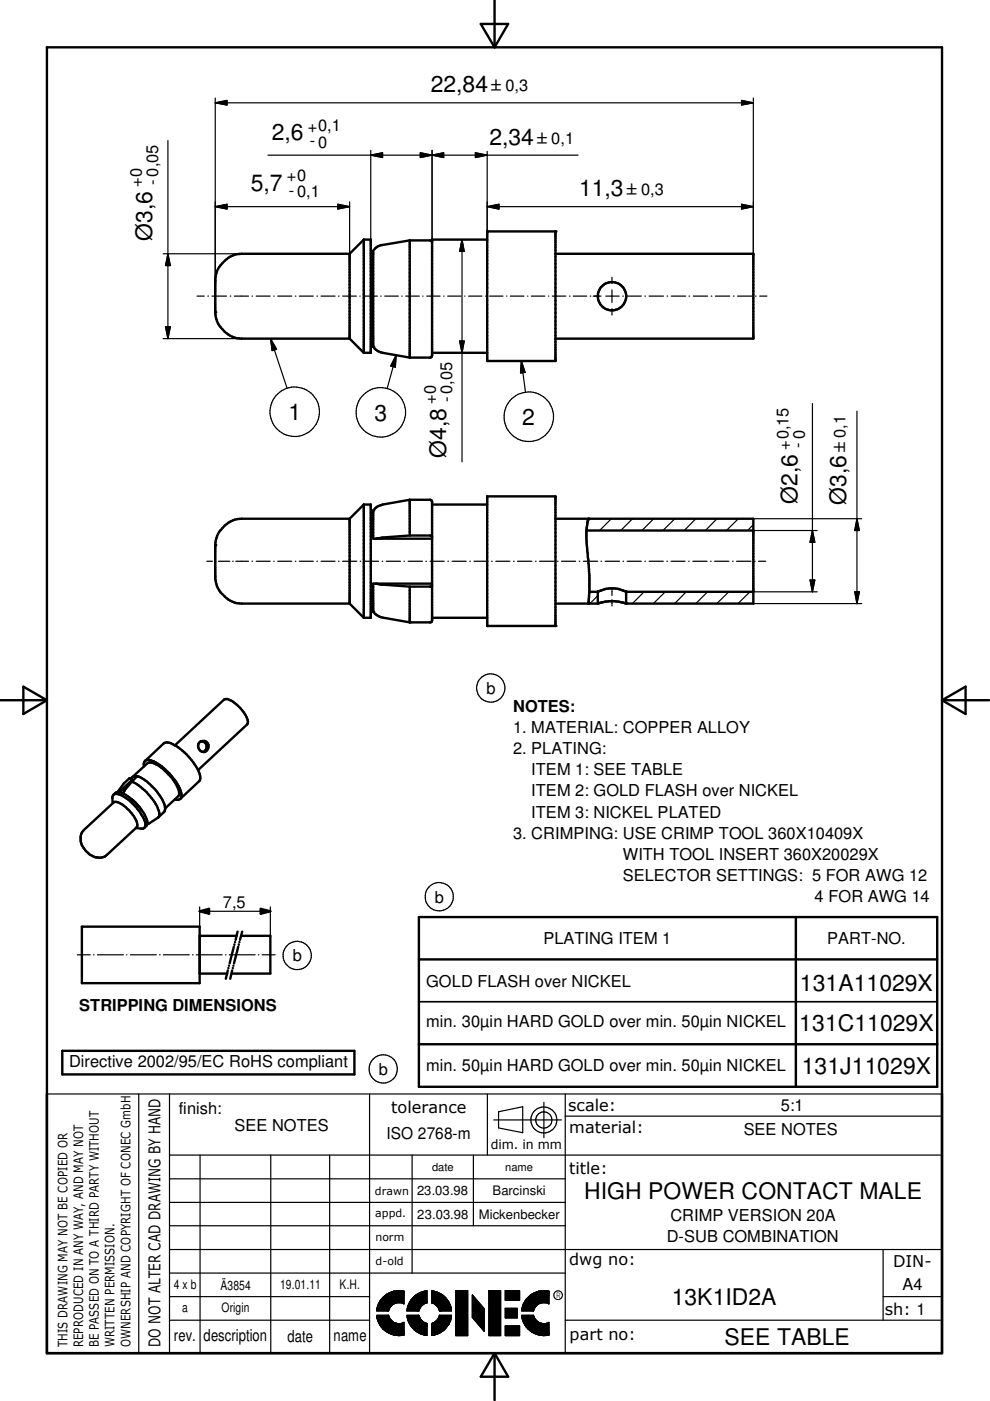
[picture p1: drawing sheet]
<svg xmlns="http://www.w3.org/2000/svg" width="210mm" height="297mm" viewBox="0 0 210 297" stroke-linecap="round" stroke-linejoin="round" font-family="sans-serif">
<g fill="none" stroke="#000" stroke-width=".51">
<path d="M9.9 10h189.8v276.9h-189.8zM101.9 5.1h5.8l-2.8 4.9zM104.9 0v10M74.1 53.8h-22.9a6 6 0 0 0-5.6 5.6v6.8a6 6 0 0 0 5.6 5.6h22.9M74.1 53.8v18M77.1 50.8h1.5v24h-1.5M77.1 50.8v24M77.1 50.8l-3 3M78.6 53.8h.5M86.9 51l-5.8 .9a2.53 2.53 0 0 0-2 1.3v20.3l.7 .7 1 .5 6.1 1.1M86.9 51h4.3l.4 .4M86.9 51v24.8"/>
<path d="M103.3 50.8h-11.7v24.6l-.2 .3-.2 .1h-4.3M103.3 49.1h14.5v27.4h-14.5zM117.8 53.8h41.9v18h-41.9M74.1 71.8l3 3M78.6 71.8h.5M91.6 74.8h11.7M74.1 110v18M74.1 110h-22.9a6 6 0 0 0-5.6 5.6v6.8a6 6 0 0 0 5.6 5.6h22.9M77.1 107h1.5v24h-1.5M77.1 107v24M77.1 107l-3 3M78.6 110h.5"/>
<path d="M86.9 106h4.3h.2l.2 .4v25.2l-.3 .4h-4.4M86.9 106v7.5M86.9 106l-5.8 1a3.3 3.3 0 0 0-2 1.2v6h12.5M86.9 113.5l-5.8 .5-1.3 .2M86.9 113.5h4.3l.4 .2M91.6 107h11.7M103.3 105.2h14.5v27.5h-14.5zM117.8 110h41.9v18l-27.1-.1-2.3-.4-2 .1-1.4 .3-9.1 .1M124.4 112.5h35.3M124.8 110l-.5 2.6 .1 2.5 .6 6.9v3.6l-.2 2.4M74.1 128l3 3M78.6 128h.5"/>
<path d="M79.8 123.7l1 .3 6.1 .4M86.9 124.4v7.6M91.6 123.7h-12.5v6l.4 .4 .9 .6 .7 .2 5.8 1.1M91.6 131h11.7M91.6 124.2l-.2 .2h-4.5M125 125.5h1.8l.6-.3a6.6 6.6 0 0 1 3.8-.3l1.6 .6M126.7 125.5v2.5M126.8 127.9v.1M132.8 125.5l-.1 2.4M132.8 125.5h26.9M0 148.5h9.9M5 145.6l4.9 2.9-4.9 2.9z"/>
<path d="M37.1 158l10.4-9.7a2.61 2.61 0 0 1 2.6 1 6.9 6.9 0 0 1 2.5 3.8l-.2 .5-10.4 9.7M42.2 157.5a1.16 1.16 0 0 1 1.5-.3 1.16 1.16 0 0 1 .4 1.5 1.16 1.16 0 0 1-1.4 .6 1.36 1.36 0 0 1-.5-1.8zM42.6 157.1a1.2 1.2 0 0 1 1.2 .9 1.2 1.2 0 0 1-.6 1.4M199.7 148.5h10M199.7 148.5l5-2.9v5.8zM17.8 176l6.3-5.9a2.53 2.53 0 0 1 2.5 1 6.1 6.1 0 0 1 2.5 4l-6.4 6.1a3.1 3.1 0 0 1-4.2-.5l-.3-.2a3.6 3.6 0 0 1-1.1-3.3l.3-.8zM23.9 170.3l-.1-1.1a1.43 1.43 0 0 1 1-1.2 1.43 1.43 0 0 1 1.5 .3l1.5 1.1 1.2 1.1M24.1 168.4a3.1 3.1 0 0 1 2.7 .9l2.3 2.1a5.4 5.4 0 0 1 1.7 3.9l-.4 .4-1.6-.1M26.2 168.1l-.1 .1M27.9 165.7l1.2-1.1 1.5 .7 2.3 2.1 1.6 2.4a2.36 2.36 0 0 1 .2 2.4l-1.2 1.2M27.9 169.5l1.4 1.4M27.9 165.7l-1.4 1.8-.3 .8"/>
<path d="M27.9 165.7a11.7 11.7 0 0 1 5.9 6.6 .99 .99 0 0 1-.4 1.1l-2.2 1.4M28 164.8l3.2-3a2.6 2.6 0 0 1 2.6 .7 10.2 10.2 0 0 1 4.2 5.5l-.1 .7-2.9 2.7M28 165.4l-.5-.4a10.1 10.1 0 0 0-2.6 2.9M28 165.4l-2.8 2.5M28 165.6l-2.6 2.4M28 165.4h.1M28 165.4l.1 .1M28.1 165.5l-.1 .1M29 164.7a.86 .86 0 0 0-1.2 .5M29.3 170.9a6.9 6.9 0 0 1 1.9 3.6l-.1 .5-.5 .5M29.3 170.9l.6 .7M29.9 171.6h.1"/>
<path d="M30.6 162.5a1.06 1.06 0 0 1 .4-1.3 1.06 1.06 0 0 1 1.3 .1 10.2 10.2 0 0 1 4 3.2l1 1.2a4.8 4.8 0 0 1 1.1 3.5l-.5 .3h-.8M30.8 161.3l3.9-3.7a2.17 2.17 0 0 1 2.3 .4 11.5 11.5 0 0 1 5.5 6.8l-.2 .7-4.1 3.9M17.4 196.5h24.9v11.9h-24.9zM42.3 198.4h7.9M42.3 193.2l2-.5v1zM49.8 199.7v.1M50.4 197.5l-.4 1.8M50.8 199.7v.1M51.1 198.4h6.2v8h-8.2M51.4 197.5l-.5 1.8M55.3 192.7l2 .5-2 .5zM88.8 194.4h109.9v36h-109.9z"/>
<path d="M168.7 194.4v36M42.3 206.4h5.9M48.3 205.7l-.4 1.8M48.4 205.2v.1M48.6 204.7v.1M49.2 205.7l-.4 1.8M49.4 205.2v.1M49.5 204.7v.1M49.6 200.7l-.9 3.6M49.7 200.2v.1M50.5 200.7l-.9 3.6M50.6 200.2v.1"/>
<path d="M88.8 203.4h109.9M13.2 222.8h61.9v5h-61.9zM88.8 221.4h109.9M104.9 286.9v10M104.9 286.9l2.8 5h-5.8z"/>
<circle cx="129.7" cy="62.8" r="3"/>
</g>
<g fill="#000">
<circle cx="103.3" cy="49.1" r=".25"/>
<circle cx="117.8" cy="49.1" r=".25"/>
<circle cx="45.6" cy="66.2" r=".25"/>
<circle cx="79.1" cy="73.5" r=".25"/>
<circle cx="45.6" cy="115.6" r=".25"/>
<circle cx="79.1" cy="108.2" r=".25"/>
<circle cx="124.8" cy="110" r=".25"/>
<circle cx="79.1" cy="129.7" r=".25"/>
<circle cx="86.9" cy="132" r=".25"/>
<circle cx="103.3" cy="132.7" r=".25"/>
<circle cx="117.8" cy="132.7" r=".25"/>
<circle cx="124.8" cy="127.9" r=".25"/>
<circle cx="132.8" cy="128" r=".25"/>
<circle cx="132.8" cy="125.5" r=".25"/>
</g>
<g fill="#000">
<path d="M45.6 21.8l2.5-.5v1zM78.6 32.9l2.5-.5v1zM89.1 32.4l2.5 .5-2.5 .5zM91.6 32.9l2.5-.5v1zM100.8 32.4l2.5 .5-2.5 .5zM157.2 21.3l2.5 .5-2.5 .5zM35.6 53.8l.5 2.5h-1zM45.6 43.8l2.5-.5v1zM71.6 43.3l2.5 .5-2.5 .5zM98 50.8l.4 2.5h-.9zM103.3 43.8l2.5-.5v1zM157.2 43.3l2.5 .5-2.5 .5z"/>
<path d="M35.1 69.3h1l-.5 2.5zM57.4 71.8l1.2 2.2-.9 .3zM84 75.3l-.2 2.6-1-.3zM97.5 72.3h.9l-.4 2.5zM110.5 76.5l.8 2.5-.9 .1zM172.3 112.5l.5 2.5h-1.1zM181.7 110l.5 2.5h-1zM171.7 123h1.1l-.5 2.5zM181.2 125.5h1l-.5 2.5zM42.3 193.2l2-.5v.5zM42.3 193.2h2v.5zM55.3 192.7l2 .5h-2z"/>
<path d="M55.3 193.2h2l-2 .5zM80.1 276.9l2.4 .8-2.5-.5zM80.1 276.9l2.4 .6v.2zM80.2 276.5l2.3 1-2.4-.6zM80.2 276.5l2.5 .7-.2 .3zM80.4 276.2l2.3 1-2.5-.7zM80.6 275.8l2.1 1.4-2.3-1zM80.6 275.8l2.2 1.2-.1 .2zM80.8 275.5l2 1.5-2.2-1.2zM80.8 275.5l2.2 1.4-.2 .1zM81 275.3l2 1.6-2.2-1.4zM81 275.3l2.1 1.4-.1 .2z"/>
<path d="M81 275.3l2.3 1.3-.2 .1zM81 275.3l2.7 1-.1 .1zM81.3 275l2.4 1.3-2.7-1zM81.3 275l.2-.2 2.2 1.5zM81.5 274.8l2.5 1.4-.3 .1zM81.5 274.8l.3-.3 2.2 1.7zM81.8 274.5l.3-.2 1.9 1.9zM82.1 274.3l.4-.1 1.5 2zM80 277.2l2.4 .7-2.5-.4zM79.9 279.3l2.5-.4-2.4 .7zM80 279.6l2.4-.7 .1 .2zM80 277.2l2.5 .5-.1 .2z"/>
<path d="M82.5 274.2l.3-.2 1.2 2.2zM80 279.6l2.5-.5-2.4 .9zM80.1 280l2.4-.9v.3zM80.1 280l2.4-.6-2.3 .9zM80.2 280.3l2.3-.9-2.1 1.2zM80.4 280.6l2.1-1.2 .2 .2zM80.4 280.6l2.3-1-2.1 1.3zM80.6 280.9l2.1-1.3 .1 .2zM82.8 274l.3-.1 .9 2.3zM80.6 280.9l2.2-1.1-2 1.5zM80.8 281.3l2-1.5 .2 .2zM80.8 281.3l2.2-1.3-2 1.5z"/>
<path d="M81 281.5l2-1.5-1.7 1.8zM83 280l.1 .1-1.8 1.7zM83.1 273.9l.4-.1 .5 2.4zM81 275.3l2.6 1.1-.3 .2zM83.5 273.8l.7 2.4h-.2zM83.5 273.8l.3-.1 .4 2.5zM84.9 273.7h.4l-.6 2.5zM85.3 273.7l-.3 2.5h-.3zM85.3 273.7l.3 .1-.6 2.4zM85.6 273.8l-.4 2.4h-.2zM86.4 279.5l2.4-.6 .1 .2zM86.4 279.2l2.4-.3-2.4 .6z"/>
<path d="M86.4 279.5l2.5-.4-2.4 .8zM86.7 276.4l2.3 1.1-2.4-.9zM86.7 276.4l2.4 .8-.1 .3zM86.9 276.1l2.2 1.1-2.4-.8zM87 275.8l2.1 1.4-2.2-1.1zM87 275.8l2.2 1.3-.1 .1zM87.2 275.5l2 1.6-2.2-1.3zM87.2 275.5l2.1 1.4-.1 .2zM87.4 275.3l1.9 1.6-2.1-1.4zM87.7 275l1.6 1.9-1.9-1.6zM87.7 275l1.8 1.7-.2 .2zM87.9 274.8l1.6 1.9-1.8-1.7z"/>
<path d="M87.9 274.8l1.8 1.8-.2 .1zM87.9 274.8l.2-.2 1.6 2zM88.1 274.6l.3-.2 1.3 2.2zM88.4 274.4l1.5 2.1-.2 .1zM88.4 274.4l.3-.1 1.2 2.2zM88.7 274.3l1.4 2.1-.2 .1zM88.7 274.3l.3-.1 1.1 2.2zM86.4 277.2l2.4 .7-2.4-.3zM86.4 277.2l2.5 .5-.1 .2zM86.6 276.6l2.3 1.1-2.4-.8zM86.5 276.9l2.4 .8-2.5-.5zM86.6 276.6l2.4 .9-.1 .2z"/>
<path d="M89 274.2l.3-.2 .8 2.4zM89.3 274l1 2.3-.2 .1zM89.3 274l.3-.1 .7 2.4zM89.6 273.9l.9 2.3-.2 .1zM89.6 273.9l.3-.1 .6 2.4zM89.9 273.8l.3-.1 .3 2.5zM91.8 273.7l.4 .1-.7 2.4zM92.5 273.9l.3 .1-1.1 2.3zM92.2 273.8l.3 .1-.8 2.4zM92.2 273.8l-.5 2.5-.2-.1zM92.8 274l.2 .2-1.1 2.2zM92.8 274l-.9 2.4-.2-.1z"/>
<path d="M93.3 274.3l.3 .1-1.4 2.1zM93 274.2l.3 .1-1.1 2.2zM93 274.2l-.8 2.3-.3-.1zM93.6 274.4l.3 .2-1.6 2zM93.6 274.4l-1.3 2.2-.1-.1zM94.1 274.8l.3 .2-1.9 1.7zM93.9 274.6l.2 .2-1.6 1.9zM93.9 274.6l-1.4 2.1-.2-.1zM92.7 276.9l1.9-1.6 .2 .2zM94.4 275l.2 .3-1.9 1.6zM92.5 276.7l1.9-1.7-1.7 1.9zM92.8 277.1l2-1.6 .2 .3z"/>
<path d="M92.7 276.9l2.1-1.4-2 1.6zM92.9 277.2l2.3-1.1 .1 .3zM92.9 277.2l2.1-1.4 .2 .3zM92.8 277.1l2.2-1.3-2.1 1.4zM93 277.5l2.3-1.1 .1 .2zM92.9 277.2l2.4-.8-2.3 1.1zM93.2 278.9l2.3 1-2.4-.8zM93.1 277.7l2.4-.8 .1 .3zM93.1 277.7l2.3-1.1 .1 .3zM93 277.5l2.4-.9-2.3 1.1zM93.2 278.9l2.4 .6-.1 .4zM93.2 278.9l2.5 .3-.1 .3z"/>
<path d="M93.2 277.9l2.4-.7 .1 .4zM93.1 277.7l2.5-.5-2.4 .7zM93.1 279.1l2.4 .8-.1 .3zM96.6 273.6h2.5v9.6zM100.2 274.6l2.5 2.9-2.5 1.8zM103.7 273.6h2.4v9.6zM107.1 273.6l3.1 2.1h-3.1zM107.1 273.6h3.1v2.1zM107.1 277.4l2.5 2h-2.5zM107.1 277.4h2.5v2zM111.8 275.3l1.9 1.6-2.2-1.4zM111.8 275.3l2.1 1.4-.2 .2z"/>
<path d="M111.8 275.3l2.2 1.3-.1 .1zM111.8 275.3l2.7 1-.2 .1zM111.8 275.3l2.9 .9-.2 .1zM112.3 274.8l.3-.3 2.1 1.7zM110.7 279.3l2.4-.4-2.4 .7zM110.7 279.6l2.4-.7 .1 .2zM110.7 277.2l2.4 .7-2.4-.4zM110.7 279.6l2.5-.5-2.4 .9zM110.8 280l2.4-.9 .1 .3zM110.8 276.9l2.4 .8-2.5-.5zM110.7 277.2l2.5 .5-.1 .2zM110.8 280l2.5-.6-2.3 .9z"/>
<path d="M111 280.3l2.3-.9-2.2 1.2zM111.1 280.6l2.2-1.2 .1 .2zM111 276.5l2.3 1-2.5-.6zM110.8 276.9l2.5 .6-.1 .2zM111.1 280.6l2.3-1-2.1 1.3zM111.3 280.9l2.1-1.3 .1 .2zM111.3 275.8l2.1 1.4-2.3-1zM111.1 276.2l2.3 1-2.4-.7zM111 276.5l2.4 .7-.1 .3zM113.2 274.2l.3-.2 1.2 2.2zM111.3 280.9l2.2-1.1-2 1.5zM111.5 281.3l2-1.5 .2 .2z"/>
<path d="M111.5 275.5l2 1.5-2.2-1.2zM111.3 275.8l2.2 1.2-.1 .2zM111.5 281.3l2.2-1.3-1.9 1.5zM111.8 281.5l1.9-1.5-1.7 1.8zM113.7 280l.2 .1-1.9 1.7zM111.5 275.5l2.2 1.4-.2 .1zM111.8 275.3l2.5 1.1-.3 .2zM113.9 273.9l.3-.1 .5 2.4zM113.5 274l.4-.1 .8 2.3zM112.9 274.3l.3-.1 1.5 2zM112.6 274.5l.3-.2 1.8 1.9zM112 275l.3-.2 2.4 1.4z"/>
<path d="M111.8 275.3l.2-.3 2.7 1.2zM114.2 273.8l.4-.1 .4 2.5zM114.2 273.8l.8 2.4h-.3zM115.7 273.7h.3l-.6 2.5zM116 273.7l.4 .1-.7 2.4zM116 273.7l-.3 2.5h-.3zM116.4 273.8l-.5 2.4h-.2zM116.4 273.8l-.2 2.5-.3-.1zM81.3 281.8l1.8-1.7-1.6 1.9zM83.1 280.1l.2 .2-1.8 1.7zM81.5 282l1.8-1.7-1.5 2zM83.3 280.3l.3 .1-1.8 1.9z"/>
<path d="M83.6 280.4l-1.5 2-.3-.1zM83.6 280.4l-1.1 2.3-.4-.3zM83.6 280.4l.1 .1-1.2 2.2zM83.7 280.5l-.9 2.3-.3-.1zM83.7 280.5l.3 .1-1.2 2.2zM84 280.6l-.9 2.3-.3-.1zM84 280.6l-.5 2.4-.4-.1zM84 280.6h.2l-.7 2.4zM84.2 280.6l-.4 2.5-.3-.1zM84.7 280.7l.6 2.4-.4 .1zM84.7 280.7l.3-.1 .3 2.5zM85 280.6l.6 2.4-.3 .1z"/>
<path d="M85 280.6l.2-.1 .4 2.5zM86.6 280.2l2.3-1.1 .1 .3zM86.5 279.9l2.4-.8-2.3 1.1zM86.7 280.5l2.3-1.1 .1 .1zM86.6 280.2l2.4-.8-2.3 1.1zM86.7 280.5l2.4-1-2.2 1.3zM87 281l2.1-1.5 .1 .2zM86.9 280.8l2.2-1.3-2.1 1.5zM87.2 281.3l2-1.6 .1 .2zM87 281l2.2-1.3-2 1.6zM87.2 281.3l2.1-1.4-1.9 1.6zM89.3 279.9l.2 .2-1.8 1.7z"/>
<path d="M87.4 281.5l1.9-1.6-1.6 1.9zM87.7 281.8l1.8-1.7-1.6 1.9zM89.5 280.1l.2 .1-1.6 2zM89.5 280.1l-1.4 2.1-.2-.2zM89.7 280.2l.2 .2-1.5 2zM89.7 280.2l-1.3 2.2-.3-.2zM89.9 280.4l-1.2 2.1-.3-.1zM89.9 280.4l.2 .1-1.1 2.2zM89.9 280.4l-.9 2.3-.3-.2zM90.1 280.5h.2l-1 2.3zM90.1 280.5l-.8 2.3-.3-.1zM90.3 280.5l-.7 2.4-.3-.1z"/>
<path d="M90.3 280.5l.2 .1-.6 2.4zM90.3 280.5l-.4 2.5-.3-.1zM90.5 280.6l-.3 2.5-.3-.1zM91.5 280.6l.2-.1 .5 2.5zM91.5 280.6l.7 2.4-.4 .1zM91.7 280.5l.8 2.4-.3 .1zM91.7 280.5h.2l.9 2.3zM91.7 280.5l1.1 2.3-.3 .1zM91.9 280.5l.3-.1 .8 2.3zM91.9 280.5l1.1 2.2-.2 .1zM92.2 280.4l1.1 2.1-.3 .2zM92.2 280.4l.1-.2 1.3 2.2z"/>
<path d="M92.2 280.4l1.4 2-.3 .1zM92.3 280.2l.2-.1 1.4 2.1zM92.3 280.2l1.6 2-.3 .2zM92.5 280.1l1.6 1.9-.2 .2zM92.7 279.9l1.7 1.9-1.9-1.7zM92.5 280.1l1.9 1.7-.3 .2zM92.8 279.7l1.8 1.8-1.9-1.6zM92.7 279.9l1.9 1.6-.2 .3zM92.8 279.7l2 1.6-.2 .2zM92.9 279.5l2.1 1.5-2.2-1.3zM92.8 279.7l2.2 1.3-.2 .3zM93 279.4l2.2 1.4-2.3-1.3z"/>
<path d="M92.9 279.5l2.3 1.3-.2 .2zM93 279.4l2.3 1.1-.1 .3zM93.1 279.1l2.3 1.1-2.4-.8zM93 279.4l2.4 .8-.1 .3zM96.6 273.6l2.5 9.6h-2.5zM100.2 279.3l2.5-1.8v4.7zM103.7 273.6l2.4 9.6h-2.4zM107.1 281.1l3.1 2.1h-3.1zM107.1 281.1h3.1v2.1zM112 281.8l1.9-1.7-1.6 1.9zM113.9 280.1l.1 .2-1.7 1.7zM112.3 282l1.7-1.7-1.4 2z"/>
<path d="M114 280.3l.3 .1-1.7 1.9zM114.3 280.4l-1.4 2-.3-.1zM114.3 280.4l-1.1 2.3-.3-.3zM114.3 280.4l.2 .1-1.3 2.2zM114.5 280.5l-1 2.3-.3-.1zM114.5 280.5l.2 .1-1.2 2.2zM114.7 280.6l-.8 2.3-.4-.1zM114.7 280.6l-.5 2.4-.3-.1zM114.7 280.6h.3l-.8 2.4zM115 280.6l-.4 2.5-.4-.1zM115.4 280.7l.6 2.4-.3 .1zM115.4 280.7l.3-.1 .3 2.5z"/>
<path d="M115.7 280.6l.7 2.4-.4 .1zM115.7 280.6l.2-.1 .5 2.5zM115.9 280.5h.3l.2 2.5z"/>
</g>
<g fill="none" stroke="#000" stroke-width=".25">
<path d="M35.6 29.8v42M45.6 21.8l2.5-.5v1zM45.6 20.8v38.6M45.6 21.8h114.1M56.8 32.9h65.8M78.6 32.9l2.5-.5v1zM78.6 31.9v18.9M89.1 32.4l2.5 .5-2.5 .5zM91.6 32.9l2.5-.5v1zM91.6 31.9v19.5M100.8 32.4l2.5 .5-2.5 .5zM103.3 32.1v17"/>
<path d="M157.2 21.3l2.5 .5-2.5 .5zM159.7 20.8v33M34.6 53.8h16.6M35.6 53.8l.5 2.5h-1zM45.6 43.8l2.5-.5v1zM45.6 43.8h28.5M71.6 43.3l2.5 .5-2.5 .5zM74.1 42.8v11M98 50.8l.4 2.5h-.9zM98 50.8v47.1M103.3 43.8l2.5-.5v1zM103.3 43.8h56.4"/>
<path d="M129.8 58.8v1.3M157.2 43.3l2.5 .5-2.5 .5zM34.6 71.8h16.6M35.1 69.3h1l-.5 2.5zM41.8 62.8h1.5M44.1 62.8h.1M45 62.8h3M48.8 62.8h.1M49.7 62.8h3M53.4 62.8h.2M54.3 62.8h3M57.4 71.8l1.2 2.2-.9 .3z"/>
<path d="M57.4 71.8l3.5 10.5M58 62.8h.1M58.9 62.8h2.9M62.6 62.8h.1M63.5 62.8h2.9M67.2 62.8h.1M68.1 62.8h2.9M71.8 62.8h.1M72.6 62.8h3M76.3 62.8h.1M77.1 62.8h2.9M80.7 62.8h.1"/>
<path d="M81.6 62.8h2.9M84 75.3l-.2 2.6-1-.3zM84 75.3l-1.9 7.1M85.2 62.8h.1M86 62.8h2.9M89.6 62.8h.1M90.5 62.8h2.8M94.1 62.8h.1M94.9 62.8h2.8M97.5 72.3h.9l-.4 2.5zM98.5 62.8h.1M99.4 62.8h2.8"/>
<path d="M103 62.8h.1M103.8 62.8h2.8M107.4 62.8h.1M108.2 62.8h2.9M110.5 76.5l.8 2.5-.9 .1zM110.5 76.5l.9 6.7M111.8 62.8h.1M112.6 62.8h2.9M116.3 62.8h.1M117.1 62.8h2.9M120.7 62.8h.2M121.5 62.8h2.9"/>
<path d="M125.1 62.8h.2M125.8 62.8h1.6M128.4 62.8h2.9M129.8 61.5v2.6M129.8 65.4v1.4M132 62.8h.2M132.9 62.8h3.1M136.7 62.8h.2M137.6 62.8h3.1M141.4 62.8h.2M142.3 62.8h3.1M146.1 62.8h.1"/>
<path d="M147 62.8h3M150.8 62.8h.1M151.7 62.8h3M155.5 62.8h.1M156.4 62.8h3M160.2 62.8h.1M161.1 62.8h1.5M172.3 85.6v39.9M181.7 87.2v40.8M43.9 119h1.1M45.6 119h.2M46.3 119h2.4"/>
<path d="M49.3 119h.1M50 119h2.7M53.4 119h.2M54.3 119h3M58 119h.1M58.9 119h2.9M62.6 119h.1M63.5 119h2.9M67.2 119h.1M68.1 119h2.9M71.8 119h.1M72.6 119h3"/>
<path d="M76.4 119h.1M77.3 119h3M81 119h.2M81.9 119h3M85.6 119h.2M86.5 119h3.1M90.3 119h.1M91.2 119h3M95 119h.1M95.8 119h3M99.6 119h.1M100.5 119h3"/>
<path d="M104.2 119h.2M105.1 119h3M108.9 119h.1M109.7 119h3.1M113.5 119h.2M114.4 119h3M118.2 119h.1M119 119h3M122.8 119h.1M123.7 119h3M125.1 110l-.5 .5M127.4 119h.2"/>
<path d="M128.3 119h3.1M129.6 110l-2.5 2.5M132.1 119h.1M133 119h3M134.1 110l-2.5 2.5M136.7 119h.2M137.6 119h3M138.6 110l-2.5 2.5M141.4 119h.1M142.3 119h2.9M143.1 110l-2.6 2.5M146 119h.1"/>
<path d="M146.9 119h3M147.5 110l-2.4 2.5M150.7 119h.1M151.5 119h3.1M152 110l-2.4 2.5M155.3 119h.1M156.2 119h3M156.5 110l-2.5 2.5M159.7 111.3l-1.2 1.2M159.7 112.5h13.6M159.7 110h23M160 119h.1"/>
<path d="M160.8 119h1.5M172.3 112.5l.5 2.5h-1.1zM181.7 110l.5 2.5h-1zM126.7 126.3l-1.6 1.7M129.8 125v.1M129.8 125.3v1M129.8 127.1v1M129.8 128.3v.2M136.6 125.5l-2.5 2.5M141.1 125.5l-2.6 2.5M145.5 125.5l-2.5 2.5M150 125.5l-2.5 2.5"/>
<path d="M154.5 125.5l-2.5 2.5M159 125.5l-2.5 2.5M159.7 125.5h13.6M159.7 128h23M171.7 123h1.1l-.5 2.5zM181.2 125.5h1l-.5 2.5zM42.3 193.2l2-.5v.5zM42.3 193.2h2v.5zM42.3 193.2h15M42.3 192.3v4.2M55.3 192.7l2 .5h-2zM55.3 193.2h2l-2 .5z"/>
<path d="M57.3 192.3v6.1M16.4 202.4h2.7M19.8 202.4h.1M20.7 202.4h5.5M26.8 202.4h.1M27.6 202.4h5.5M33.8 202.4h.2M34.6 202.4h5.5M40.8 202.4h.1M41.6 202.4h5.5M47.8 202.4h.1M48.6 202.4h5.5"/>
<path d="M54.8 202.4h.1M55.6 202.4h2.7M9.9 231.9h189.8M29.4 231.9v55M35.9 231.9v55M78.4 231.9v55M103.3 231.9v13M104.7 237.4h14.3M105.7 235.7l5.1-1v5.5l-5.1-1.1zM115.3 233.7v7.5M119.8 236.6h79.9M119.8 231.9v55"/>
<path d="M35.9 244.9h163.8M35.9 259.9h83.9M35.9 254.9h83.9M35.9 249.9h83.9M42.4 244.9v42M57.4 244.9v42M69.9 244.9v42M87.4 244.9v25M100.4 244.9v15M35.9 279.9h42.5M35.9 269.9h83.9M35.9 264.9h163.8"/>
<path d="M35.9 274.9h42.5M79.9 278.9h2.5l-2.5 .4zM79.9 277.5l2.5 .4h-2.5zM79.9 279.3l2.5-.4-2.4 .7zM80 277.2l2.5 .5-.1 .2zM80 277.2l2.4 .7-2.5-.4zM80 279.6l2.4-.7 .1 .2zM80 279.6l2.5-.5-2.4 .9zM80.1 276.9l2.4 .8-2.5-.5zM80.1 276.9l2.4 .6v.2zM80.1 280l2.4-.9v.3zM80.1 280l2.4-.6-2.3 .9z"/>
<path d="M80.2 276.5l2.3 1-2.4-.6zM80.2 276.5l2.5 .7-.2 .3zM80.4 276.2l2.3 1-2.5-.7zM80.6 275.8l2.1 1.4-2.3-1zM80.6 275.8l2.2 1.2-.1 .2zM80.8 275.5l2 1.5-2.2-1.2zM80.8 275.5l2.2 1.4-.2 .1zM81 275.3l2 1.6-2.2-1.4zM81 275.3l2.1 1.4-.1 .2zM81 275.3l2.3 1.3-.2 .1zM81 275.3l2.6 1.1-.3 .2zM81 275.3l2.7 1-.1 .1z"/>
<path d="M81 275.3l.3-.3 2.4 1.3zM81.5 274.8l2.2 1.5-2.4-1.3zM81.5 274.8l2.5 1.4-.3 .1zM81.5 274.8l.3-.3 2.2 1.7zM81.8 274.5l.3-.2 1.9 1.9zM82.1 274.3l.4-.1 1.5 2zM82.5 274.2l.3-.2 1.2 2.2zM82.8 274l.3-.1 .9 2.3zM83 280l.1 .1-1.8 1.7zM83.1 273.9l.4-.1 .5 2.4zM83.5 273.8l.7 2.4h-.2zM83.5 273.8l.3-.1 .4 2.5z"/>
<path d="M83.8 273.7h.4v2.5zM84.2 273.7l.3 2.5h-.3zM84.2 273.7l.4-.1-.1 2.6zM84.3 273.7v2.5M84.6 273.6v2.6M84.6 273.6l.1 2.6h-.2zM84.6 273.6l.3 .1-.2 2.5zM84.6 273.6l1 .2v2.6l-.6-.2h-.7M84.6 273.6a4.7 4.7 0 0 0-4.7 4.3h2.5a2.18 2.18 0 0 1 1.9-1.7M84.9 273.7h.4l-.6 2.5zM85.3 273.7l-.3 2.5h-.3zM85.3 273.7l.3 .1-.6 2.4z"/>
<path d="M85.6 273.8l-.4 2.4h-.2zM85.6 273.8l-.2 2.5-.2-.1zM85.6 273.8v2.6l-.2-.1zM86.3 278.9h2.5l-2.4 .3zM86.3 278.9h2.5l.5 1 .5 .4 .7 .3v2.5a4.8 4.8 0 0 1-4.2-4.2zM86.4 277.6l2.4 .3h-2.5zM86.4 279.2l2.4-.3-2.4 .6zM86.4 277.2l2.5 .5-.1 .2zM86.4 277.2l2.4 .7-2.4-.3zM86.4 279.5l2.5-.4-2.4 .8zM86.4 279.5l2.4-.6 .1 .2zM86.5 276.9l2.4 .8-2.5-.5z"/>
<path d="M86.5 279.9l2.4-.8-2.3 1.1zM86.6 276.6l2.4 .9-.1 .2zM86.6 276.6l2.3 1.1-2.4-.8zM86.7 276.4l2.3 1.1-2.4-.9zM86.7 276.4l2.4 .8-.1 .3zM86.9 276.1l2.2 1.1-2.4-.8zM87 275.8l2.1 1.4-2.2-1.1zM87 275.8l2.2 1.3-.1 .1zM87.2 275.5l2 1.6-2.2-1.3zM87.2 275.5l2.1 1.4-.1 .2zM87.4 275.3l1.9 1.6-2.1-1.4zM87.4 275.3l.3-.3 1.6 1.9z"/>
<path d="M87.5 275.2l1.1-.9 1.9-.6v2.5l-.9 .5-.5 .5-.3 .7h-2.5l.4-1.4zM87.7 275l1.8 1.7-.2 .2zM87.9 274.8l1.6 1.9-1.8-1.7zM87.9 274.8l1.8 1.8-.2 .1zM87.9 274.8l.2-.2 1.6 2zM88.1 274.6l.3-.2 1.3 2.2zM88.4 274.4l1.5 2.1-.2 .1zM88.4 274.4l.3-.1 1.2 2.2zM88.7 274.3l1.4 2.1-.2 .1zM88.7 274.3l.3-.1 1.1 2.2zM89 274.2l.3-.2 .8 2.4zM89.3 274l1 2.3-.2 .1z"/>
<path d="M89.3 274l.3-.1 .7 2.4zM89.3 279.9l.2 .2-1.8 1.7zM89.6 273.9l.9 2.3-.2 .1zM89.6 273.9l.3-.1 .6 2.4zM89.9 273.8l.3-.1 .3 2.5zM90.2 273.7h.3v2.5zM91.5 273.7h.3l-.3 2.5zM91.5 273.7a4.7 4.7 0 0 1 4.2 4.2h-2.5l-.5-1-.5-.4-.7-.3zM91.8 273.7l.4 .1-.7 2.4zM92.2 273.8l.3 .1-.8 2.4zM92.2 273.8l-.5 2.5-.2-.1zM92.5 273.9l.3 .1-1.1 2.3z"/>
<path d="M92.5 276.7l1.9-1.7-1.7 1.9zM92.7 279.9l1.9 1.6-.2 .3zM92.7 276.9l2.1-1.4-2 1.6zM92.7 276.9l1.9-1.6 .2 .2zM92.8 274l.2 .2-1.1 2.2zM92.8 274l-.9 2.4-.2-.1zM92.8 279.7l2.2 1.3-.2 .3zM92.8 279.7l2 1.6-.2 .2zM92.8 279.7l1.8 1.8-1.9-1.6zM92.8 277.1l2.2-1.3-2.1 1.4zM92.8 277.1l2-1.6 .2 .3zM92.9 279.5l2.3 1.3-.2 .2z"/>
<path d="M92.9 279.5l2.1 1.5-2.2-1.3zM92.9 277.2l2.4-.8-2.3 1.1zM92.9 277.2l2.3-1.1 .1 .3zM92.9 277.2l2.1-1.4 .2 .3zM93 279.4l2.4 .8-.1 .3zM93 279.4l2.3 1.1-.1 .3zM93 279.4l2.2 1.4-2.3-1.3zM93 277.5l2.4-.9-2.3 1.1zM93 277.5l2.3-1.1 .1 .2zM93 274.2l.3 .1-1.1 2.2zM93 274.2l-.8 2.3-.3-.1zM93.1 279.1l2.4 .8-.1 .3z"/>
<path d="M93.1 279.1l2.3 1.1-2.4-.8zM93.1 277.7l2.5-.5-2.4 .7zM93.1 277.7l2.4-.8 .1 .3zM93.1 277.7l2.3-1.1 .1 .3zM93.2 278.9l2.3 1-2.4-.8zM93.2 278.9l2.4 .6-.1 .4zM93.2 278.9l2.5 .3-.1 .3zM93.2 278.9h2.5v.3zM93.2 277.9l2.5-.3v.3zM93.2 277.9l2.4-.7 .1 .4zM93.2 278.9h2.5a4.7 4.7 0 0 1-4.2 4.2v-2.5l1.2-.7zM93.3 274.3l.3 .1-1.4 2.1z"/>
<path d="M93.6 274.4l.3 .2-1.6 2zM93.6 274.4l-1.3 2.2-.1-.1zM93.9 274.6l.2 .2-1.6 1.9zM93.9 274.6l-1.4 2.1-.2-.1zM94.1 274.8l.3 .2-1.9 1.7zM94.4 275l.2 .3-1.9 1.6zM96.6 273.6l2.5 9.6h-2.5zM96.6 273.6h2.5v9.6zM96.6 273.6h2.5v9.6h-2.5zM100.2 279.3l2.5-1.8v4.7zM100.2 274.6l2.5 2.9-2.5 1.8zM100.2 274.6l2.5 2.9v4.7l-2.5-2.9z"/>
<path d="M103.7 273.6l2.4 9.6h-2.4zM103.7 273.6h2.4v9.6zM103.7 273.6h2.4v9.6h-2.4zM107.1 273.6l3.1 2.1h-3.1zM107.1 273.6h3.1v2.1zM107.1 277.4l2.5 2h-2.5zM107.1 277.4h2.5v2zM107.1 273.6h3.1v2.1h-3.1zM107.1 277.4h2.5v2h-2.5zM110.6 278.9h2.5l-2.4 .4zM110.7 279.3l2.4-.4-2.4 .7zM110.7 277.5l2.4 .4h-2.5z"/>
<path d="M110.7 279.6l2.4-.7 .1 .2zM110.7 279.6l2.5-.5-2.4 .9zM110.7 277.2l2.5 .5-.1 .2zM110.7 277.2l2.4 .7-2.4-.4zM110.8 280l2.4-.9 .1 .3zM110.8 280l2.5-.6-2.3 .9zM110.8 276.9l2.5 .6-.1 .2zM110.8 276.9l2.4 .8-2.5-.5zM111 276.5l2.4 .7-.1 .3zM111 276.5l2.3 1-2.5-.6zM111.1 276.2l2.3 1-2.4-.7zM111.3 275.8l2.2 1.2-.1 .2z"/>
<path d="M111.3 275.8l2.1 1.4-2.3-1zM111.5 275.5l2.2 1.4-.2 .1zM111.5 275.5l2 1.5-2.2-1.2zM111.8 275.3l.2-.3 2.7 1.2zM111.8 275.3l1.9 1.6-2.2-1.4zM111.8 275.3l2.1 1.4-.2 .2zM111.8 275.3l2.2 1.3-.1 .1zM111.8 275.3l2.5 1.1-.3 .2zM111.8 275.3l2.7 1-.2 .1zM111.8 275.3l2.9 .9-.2 .1zM112.3 274.8l.3-.3 2.1 1.7zM112.3 274.8l2.4 1.4-2.7-1.2z"/>
<path d="M112.6 274.5l.3-.2 1.8 1.9zM112.9 274.3l.3-.1 1.5 2zM113.2 274.2l.3-.2 1.2 2.2zM113.5 274l.4-.1 .8 2.3zM113.7 280l.2 .1-1.9 1.7zM113.9 273.9l.3-.1 .5 2.4zM114.2 273.8l.4-.1 .4 2.5zM114.2 273.8l.8 2.4h-.3zM114.6 273.7h.3l.1 2.5zM114.9 273.7l.4-.1-.1 2.6zM114.9 273.7l.3 2.5h-.2zM115.1 273.7v2.5"/>
<path d="M115.3 273.6l.4 .1-.3 2.5zM115.3 273.6l.1 2.6h-.2zM115.3 273.6v2.6M115.3 273.6l1.1 .2v2.6l-.7-.2h-.6M115.3 273.6a4.7 4.7 0 0 0-4.7 4.3h2.5a2.22 2.22 0 0 1 2-1.7M115.7 273.7h.3l-.6 2.5zM116 273.7l.4 .1-.7 2.4zM116 273.7l-.3 2.5h-.3zM116.4 273.8v2.6l-.2-.1zM116.4 273.8l-.2 2.5-.3-.1zM116.4 273.8l-.5 2.4h-.2zM119.8 279.9h79.6"/>
<path d="M187.2 264.9v15M187.2 274.9h12.2M80.2 280.3l2.3-.9-2.1 1.2zM80.4 280.6l2.1-1.2 .2 .2zM80.4 280.6l2.3-1-2.1 1.3zM80.6 280.9l2.1-1.3 .1 .2zM80.6 280.9l2.2-1.1-2 1.5zM80.8 281.3l2-1.5 .2 .2zM80.8 281.3l2.2-1.3-2 1.5zM81 281.5l2-1.5-1.7 1.8zM81.3 281.8l1.8-1.7-1.6 1.9zM81.5 282l1.8-1.7-1.5 2z"/>
<path d="M83.1 280.1l.2 .2-1.8 1.7zM83.3 280.3l.3 .1-1.8 1.9zM83.6 280.4l-1.5 2-.3-.1zM83.6 280.4l-1.1 2.3-.4-.3zM83.6 280.4l.1 .1-1.2 2.2zM83.7 280.5l-.9 2.3-.3-.1zM83.7 280.5l.3 .1-1.2 2.2zM84 280.6l-.9 2.3-.3-.1zM84 280.6l-.5 2.4-.4-.1zM84 280.6h.2l-.7 2.4zM84.2 280.6l-.4 2.5-.3-.1zM84.2 280.6v2.5h-.4z"/>
<path d="M84.2 280.6l.3 .1-.3 2.4zM84.3 280.6v2.5M84.3 280.6a2.18 2.18 0 0 1-1.9-1.7h-2.5a4.7 4.7 0 0 0 4.7 4.3M84.3 280.6h.7l.6-.2v2.6l-1 .2M84.5 280.7l.1 2.5-.4-.1zM84.5 280.7h.2l-.1 2.5zM84.6 280.7v2.5M84.7 280.7l.2 2.5h-.3zM84.7 280.7l.6 2.4-.4 .1zM84.7 280.7l.3-.1 .3 2.5zM85 280.6l.6 2.4-.3 .1zM85 280.6l.2-.1 .4 2.5z"/>
<path d="M85.2 280.5h.2l.2 2.5zM85.4 280.5l.2-.1v2.6zM86.6 280.2l2.4-.8-2.3 1.1zM86.6 280.2l2.3-1.1 .1 .3zM86.7 280.5l2.4-1-2.2 1.3zM86.7 280.5l2.3-1.1 .1 .1zM86.9 280.8l2.2-1.3-2.1 1.5zM87 281l2.2-1.3-2 1.6zM87 281l2.1-1.5 .1 .2zM87.2 281.3l2.1-1.4-1.9 1.6zM87.2 281.3l2-1.6 .1 .2zM87.4 281.5l1.9-1.6-1.6 1.9z"/>
<path d="M87.7 281.8l1.8-1.7-1.6 1.9zM89.5 280.1l.2 .1-1.6 2zM89.5 280.1l-1.4 2.1-.2-.2zM89.7 280.2l.2 .2-1.5 2zM89.7 280.2l-1.3 2.2-.3-.2zM89.9 280.4l.2 .1-1.1 2.2zM89.9 280.4l-.9 2.3-.3-.2zM89.9 280.4l-1.2 2.1-.3-.1zM90.1 280.5h.2l-1 2.3zM90.1 280.5l-.8 2.3-.3-.1zM90.3 280.5l.2 .1-.6 2.4zM90.3 280.5l-.4 2.5-.3-.1z"/>
<path d="M90.3 280.5l-.7 2.4-.3-.1zM90.5 280.6v2.5h-.3zM90.5 280.6l-.3 2.5-.3-.1zM91.5 280.6l.2-.1 .5 2.5zM91.5 280.6l.7 2.4-.4 .1zM91.5 280.6l.3 2.5h-.3zM91.7 280.5h.2l.9 2.3zM91.7 280.5l1.1 2.3-.3 .1zM91.7 280.5l.8 2.4-.3 .1zM91.9 280.5l.3-.1 .8 2.3zM91.9 280.5l1.1 2.2-.2 .1zM92.2 280.4l.1-.2 1.3 2.2z"/>
<path d="M92.2 280.4l1.4 2-.3 .1zM92.2 280.4l1.1 2.1-.3 .2zM92.3 280.2l1.6 2-.3 .2zM92.5 280.1l.2-.2 1.7 1.9zM92.5 280.1l1.9 1.7-.3 .2zM92.5 280.1l1.6 1.9-.2 .2zM92.5 280.1l1.4 2.1-1.6-2zM107.1 281.1l3.1 2.1h-3.1zM107.1 281.1h3.1v2.1zM107.1 281.1h3.1v2.1h-3.1zM111 280.3l2.3-.9-2.2 1.2zM111.1 280.6l2.2-1.2 .1 .2z"/>
<path d="M111.1 280.6l2.3-1-2.1 1.3zM111.3 280.9l2.1-1.3 .1 .2zM111.3 280.9l2.2-1.1-2 1.5zM111.5 281.3l2-1.5 .2 .2zM111.5 281.3l2.2-1.3-1.9 1.5zM111.8 281.5l1.9-1.5-1.7 1.8zM112 281.8l1.9-1.7-1.6 1.9zM112.3 282l1.7-1.7-1.4 2zM113.9 280.1l.1 .2-1.7 1.7zM114 280.3l.3 .1-1.7 1.9zM114.3 280.4l-1.4 2-.3-.1zM114.3 280.4l-1.1 2.3-.3-.3z"/>
<path d="M114.3 280.4l.2 .1-1.3 2.2zM114.5 280.5l-1 2.3-.3-.1zM114.5 280.5l.2 .1-1.2 2.2zM114.7 280.6l-.8 2.3-.4-.1zM114.7 280.6l-.5 2.4-.3-.1zM114.7 280.6h.3l-.8 2.4zM115 280.6l-.4 2.5-.4-.1zM115 280.6l-.1 2.5h-.3zM115 280.6l.2 .1-.3 2.4zM115.1 280.6v2.5M115.1 280.6h.6l.7-.2v2.6l-1.1 .2M115.1 280.6a2.18 2.18 0 0 1-2-1.7h-2.5a4.7 4.7 0 0 0 4.7 4.3"/>
<path d="M115.2 280.7l.1 2.5-.4-.1zM115.2 280.7h.2l-.1 2.5zM115.3 280.7v2.5M115.4 280.7l.3 2.5h-.4zM115.4 280.7l.6 2.4-.3 .1zM115.4 280.7l.3-.1 .3 2.5zM115.7 280.6l.7 2.4-.4 .1zM115.7 280.6l.2-.1 .5 2.5zM115.9 280.5h.3l.2 2.5zM116.2 280.5l.2-.1v2.6z"/>
<circle cx="62.5" cy="87.3" r="5.2"/>
<circle cx="80.8" cy="87.4" r="5.2"/>
<circle cx="112.1" cy="88.4" r="5.3"/>
<circle cx="104.1" cy="145.9" r="2.99"/>
<circle cx="93.1" cy="190.1" r="3"/>
<circle cx="63" cy="202.6" r="3"/>
<circle cx="81.2" cy="226.6" r="2.98"/>
<circle cx="115.3" cy="237.5" r="2.76"/>
<circle cx="115.3" cy="237.5" r="1.72"/>
</g>
<path d="M79.9 277.7h2.5M79.9 279.1h2.5M84.4 273.6v2.6M110.6 277.7h2.5M110.6 279.1h2.5M115.5 273.6v2.6M84.4 280.7v2.5M115.5 280.7v2.5" fill="none" stroke="#000" stroke-width=".38"/>
<path d="M84 273.7v2.5M85.4 273.8v2.5M114.8 273.7v2.5M84 280.6v2.5M85.4 280.5v2.5M114.8 280.6v2.5" fill="none" stroke="#000" stroke-width=".42"/>
<path d="M84.8 273.6v2.6M86.3 277.7h2.5M86.3 279.1h2.5M93.2 277.7h2.5M93.2 279.1h2.5M115.1 273.6v2.6M84.8 280.7v2.5M115.1 280.7v2.5" fill="none" stroke="#000" stroke-width=".34"/>
<g fill="none" stroke="#000" stroke-width=".21">
<path d="M85.5 273.8v2.6M116.3 273.8v2.6M85.5 280.4v2.6M116.3 280.4v2.6"/>
<circle cx="118.3" cy="274.6" r=".92"/>
</g>
<path d="M90.4 273.7v2.5M91.7 273.7v2.5M90.4 280.6v2.5M91.7 280.6v2.5" fill="none" stroke="#000" stroke-width=".3"/>
<path d="M88.8 212.4h109.9" fill="none" stroke="#000" stroke-width=".35"/>
<g font-size="4.9">
<text x="91.3" y="19.5">22,84</text>
<text x="57.6" y="29.8">2,6</text>
<text x="103.8" y="30.6">2,34</text>
<text x="53.2" y="40.4">5,7</text>
<text x="122.8" y="41.6">11,3</text>
<text x="32.3" y="51.1" transform="rotate(-90 32.3 51.1)">Ø3,6</text>
<text x="61.2" y="89.1">1</text>
<text x="79.4" y="89.2">3</text>
<text x="110.7" y="90.1">2</text>
<text x="94.6" y="97.1" transform="rotate(-90 94.6 97.1)">Ø4,8</text>
<text x="169.1" y="106.8" transform="rotate(-90 169.1 106.8)">Ø2,6</text>
<text x="179.4" y="107.1" transform="rotate(-90 179.4 107.1)">Ø3,6</text>
<text x="169.6" y="210">131A11029X</text>
<text x="169.5" y="218.7">131C11029X</text>
<text x="170" y="227.6">131J11029X</text>
<text x="123.9" y="254.2">HIGH POWER CONTACT MALE</text>
<text x="142.4" y="276.7">13K1ID2A</text>
<text x="153.6" y="285.2">SEE TABLE</text>
</g>
<g font-size="3.5">
<text x="65.2" y="28.1">+0,1</text>
<text x="65.7" y="30.9">- 0</text>
<text x="30.1" y="39.7" transform="rotate(-90 30.1 39.7)">+0</text>
<text x="33.4" y="39.2" transform="rotate(-90 33.4 39.2)">- 0,05</text>
<text x="60.8" y="38.3">+0</text>
<text x="61.2" y="41.7">- 0,1</text>
<text x="92.4" y="85.7" transform="rotate(-90 92.4 85.7)">+0</text>
<text x="95.8" y="85.3" transform="rotate(-90 95.8 85.3)">- 0,05</text>
<text x="167.4" y="95.4" transform="rotate(-90 167.4 95.4)">+0,15</text>
<text x="170.3" y="95" transform="rotate(-90 170.3 95)">- 0</text>
<text x="103.1" y="147.2">b</text>
<text x="108.8" y="150.9">NOTES:</text>
<text x="108.8" y="155.4">1. MATERIAL: COPPER ALLOY</text>
<text x="108.8" y="159.9">2. PLATING:</text>
<text x="112.6" y="164.3">ITEM 1: SEE TABLE</text>
<text x="112.6" y="168.8">ITEM 2: GOLD FLASH over NICKEL</text>
<text x="112.6" y="173.4">ITEM 3: NICKEL PLATED</text>
<text x="108.8" y="177.8">3. CRIMPING: USE CRIMP TOOL 360X10409X</text>
<text x="132" y="182.3">WITH TOOL INSERT 360X20029X</text>
<text x="92.2" y="191.4">b</text>
<text x="132" y="186.8">SELECTOR SETTINGS: 5 FOR AWG 12</text>
<text x="172.7" y="191.3">4 FOR AWG 14</text>
<text x="47.2" y="192.5">7,5</text>
<text x="62.1" y="203.8">b</text>
<text x="115.2" y="200.2">PLATING ITEM 1</text>
<text x="175.4" y="200.2">PART-NO.</text>
<text x="90.4" y="209.2">GOLD FLASH over NICKEL</text>
<text x="16.8" y="214.4">STRIPPING DIMENSIONS</text>
<text x="90.4" y="217.8">min. 30µin HARD GOLD over min. 50µin NICKEL</text>
<text x="14.6" y="226.2">Directive 2002/95/EC RoHS compliant</text>
<text x="80.3" y="227.9">b</text>
<text x="90.4" y="227.1">min. 50µin HARD GOLD over min. 50µin NICKEL</text>
<text x="37.9" y="236.1">finish:</text>
<text x="49.7" y="239.7">SEE NOTES</text>
<text x="165.5" y="235.6">5:1</text>
<text x="82" y="241.4">ISO 2768-m</text>
<text x="157.7" y="240.7">SEE NOTES</text>
<text x="141.4" y="263.4">D-SUB COMBINATION</text>
<text x="142.2" y="258.8">CRIMP VERSION 20A</text>
<text x="191.3" y="273.6">A4</text>
<text x="36.9" y="284.3">rev.</text>
<text x="43.2" y="284.3">description</text>
<text x="61" y="284.6">date</text>
<text x="70.7" y="284.3">name</text>
</g>
<g font-size="3.4">
<text x="82.9" y="236">tolerance</text>
<text x="120.5" y="235.5">scale:</text>
<text x="120.7" y="240.3">material:</text>
<text x="120.7" y="249">title:</text>
<text x="120.7" y="268.1">dwg no:</text>
<text x="189.4" y="268.7">DIN-</text>
<text x="187.6" y="278.8">sh: 1</text>
<text x="34" y="285.6" transform="rotate(-90 34 285.6)">DO NOT ALTER CAD DRAWING BY HAND</text>
<text x="120.8" y="284.1">part no:</text>
</g>
<g font-size="3.3">
<text x="104.1" y="19.3">±0,3</text>
<text x="113.9" y="30.4">±0,1</text>
<text x="132.9" y="41.4">±0,3</text>
<text x="179.3" y="95.8" transform="rotate(-90 179.3 95.8)">±0,1</text>
</g>
<g font-size="2.8">
<text x="88.4" y="253.4">23.03.98</text>
<text x="104.4" y="253.4">Barcinski</text>
<text x="88.5" y="258.4">23.03.98</text>
<text x="101.5" y="258.4">Mickenbecker</text>
<text x="36.8" y="273.4">4 x b</text>
<text x="46.8" y="273.5">Ä3854</text>
<text x="59.4" y="273.3">19.01.11</text>
<text x="72" y="273.3">K.H.</text>
<text x="38.6" y="278.1">a</text>
<text x="46.9" y="278.1">Origin</text>
</g>
<g font-size="2.7">
<text x="104.1" y="243.7">dim. in mm</text>
<text x="14.3" y="285.7" transform="rotate(-90 14.3 285.7)">THIS DRAWING MAY NOT BE COPIED OR</text>
<text x="17.7" y="285.7" transform="rotate(-90 17.7 285.7)">REPRODUCED IN ANY WAY, AND MAY NOT</text>
<text x="21" y="285.7" transform="rotate(-90 21 285.7)">BE PASSED ON TO A THIRD PARTY WITHOUT</text>
<text x="24.3" y="285.7" transform="rotate(-90 24.3 285.7)">WRITTEN PERMISSION.</text>
<text x="27.6" y="285.7" transform="rotate(-90 27.6 285.7)">OWNERSHIP AND COPYRIGHT OF CONEC GmbH</text>
</g>
<g font-size="2.4">
<text x="91.6" y="248.4">date</text>
<text x="107.1" y="248.3">name</text>
</g>
<g font-size="2.3">
<text x="79.5" y="253.3">drawn</text>
<text x="79.5" y="258">appd.</text>
<text x="79.6" y="263">norm</text>
<text x="79.6" y="268.2">d-old</text>
</g>
<text font-size="1.7" x="117.9" y="275.2">R</text>
</svg>
